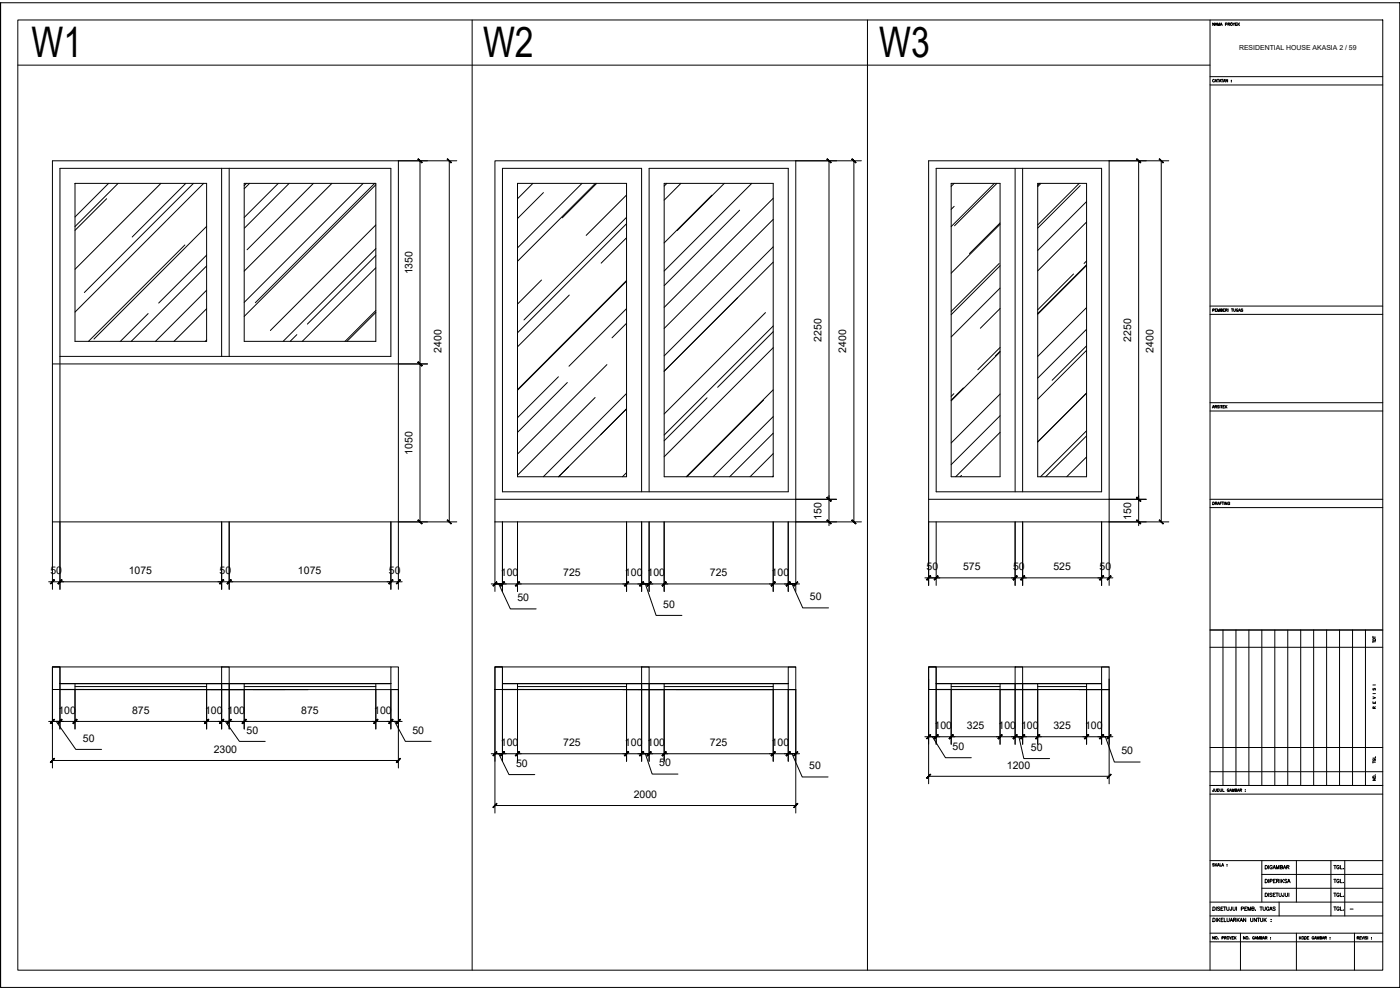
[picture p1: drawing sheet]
<svg xmlns="http://www.w3.org/2000/svg" width="420mm" height="297mm" viewBox="0 0 420 297" stroke-linecap="round" stroke-linejoin="round" font-family="sans-serif">
<!-- layer: XR-KOP A3_MOZART$0$KOP-A1$0$A-GRSKOP -->
<g fill="none" stroke="#000" stroke-width=".3">
<path d="M.2 .8h420v295.5h-420zM.2 .8v295.5M5.3 6h409.7v285.1h-409.7zM363.1 6v285.1M420.2 .8v295.5M363.1 25.5h51.9M363.1 23h51.9M363.1 91.8h51.9M363.1 94.3h51.9M363.1 120.8h51.9M363.1 123.3h51.9M363.1 149.8h51.9"/>
<path d="M363.1 152.3h51.9M363.1 189h51.9M363.1 194.2h51.9M367 189v46.7M370.9 189v46.7M374.8 189v46.7M378.7 189v46.7M382.6 189v46.7M386.5 189v46.7M390.4 189v46.7M394.3 189v46.7M398.1 189v46.7"/>
<path d="M402 189v46.7M405.9 189v46.7M409.8 189v46.7M363.1 224.3h51.9M363.1 231.5h51.9M363.1 235.7h51.9M363.1 238.3h51.9M363.1 258.2h51.9M378.7 258.2v12.5M389.1 258.2v12.5M399.4 258.2v16.6M403.6 258.2v16.6"/>
<path d="M363.1 280h51.9M363.1 274.8h51.9M363.1 270.7h51.9M372.3 280v11.1M378.7 266.5h36.3M378.7 262.4h36.3M383.9 270.7v4.1M389.1 280v11.1M406.5 280v11.1M363.1 282.6h51.9"/>
</g>
<!-- layer: XR-KOP A3_MOZART$0$KOP-A1$0$A-TXTKOP -->
<g fill="none" stroke="#000" stroke-width=".3">
<path d="M364.5 6.9v.8l-.5-.8v.8M364.6 7.7l.3-.8 .3 .8M364.8 7.4h.3M365.4 7.7v-.8l.3 .8 .3-.8v.8M366.2 7.7l.3-.8 .3 .8M366.3 7.4h.4M367.8 7.3l.4-.1v-.3h-.4v.8M368.5 7.2l.6-.2-.6-.1v.8M368.8 7.2l.3 .5M370 6.9l.3 .8M370.6 6.9l-.3 .3M370.8 7.2h.3"/>
<path d="M371.3 6.9h-.5v.8h.5M371.5 6.9v.8M371.7 7.2l.3 .5M372 6.9l-.5 .5M364.5 24a.29 .29 0 0 0-.4-.2 .29 .29 0 0 0-.2 .3v.2a.29 .29 0 0 0 .2 .3 .29 .29 0 0 0 .4-.2M364.6 24.6l.3-.8 .3 .8M364.7 24.3h.4M365.3 23.8h.5M365.5 23.8v.8M365.9 24.6l.3-.8 .3 .8M366 24.3h.4M366.5 23.8h.6"/>
<path d="M366.8 23.8v.8M367.1 24.6l.3-.8 .3 .8M367.2 24.3h.4M368.4 23.8v.8l-.5-.8v.8M369.5 24.1h.1M369.5 24.5h.1M364 93.1l.4-.1v-.3h-.4v.7M364.7 93h.3M365.2 92.7h-.5v.7h.5M365.4 93.4v-.7l.3 .7 .3-.7v.7M366.3 93l.5-.2-.5-.1v.7h.5l-.2-.4M367.1 93h.3"/>
<path d="M367.6 92.7h-.5v.7h.5M367.8 93l.5-.2-.5-.1v.7M368.1 93l.2 .4M368.6 92.7v.7M369.5 92.7h.6M369.8 92.7v.7M370.2 92.7v.5l.3 .2 .2-.1 .1-.6M371.6 92.9a.28 .28 0 0 0-.4-.2 .28 .28 0 0 0-.2 .3v.2a.28 .28 0 0 0 .3 .3 .28 .28 0 0 0 .3-.3h-.2M371.7 93.4l.3-.7 .3 .7M371.8 93.2h.4M373 92.8h-.5l.5 .4-.2 .2-.3-.1M363.8 122.4l.3-.7 .3 .7"/>
<path d="M364 122.2h.3M364.6 122l.5-.2-.5-.1v.7M364.9 122l.2 .4M365.9 121.8h-.5l.5 .4-.2 .2-.3-.1M366.1 121.7v.7M366.3 121.7h.5M366.6 121.7v.7M367 122h.3M367.5 121.7h-.5v.7h.5M367.7 121.7v.7M367.9 122l.3 .4M368.2 121.7l-.5 .5"/>
<path d="M364 150.6l.4 .1-.1 .7h-.3zM364.7 151h.5v-.3l-.5-.1v.8M365 151l.2 .4M365.4 151.4l.3-.8 .3 .8M365.5 151.2h.4M366.2 151h.3M366.6 150.6h-.4v.8M366.7 150.6h.5M367 150.6v.8M367.4 150.6v.8M368.2 150.6v.8l-.5-.8v.8M369.1 150.8a.29 .29 0 0 0-.4-.2 .29 .29 0 0 0-.2 .3 .32 .32 0 0 0 .1 .5 .32 .32 0 0 0 .4-.1l.1-.2h-.2"/>
<path d="M412 192.5h.8M412 190.9v.5M412 192.3v.5M412 191.2h.8M412.1 191.7l.5-.1 .2 .5h-.8zM412 210.6v.4h.8v-.4M412 209.1l.8 .3-.8 .3M412 208.1h.8M412 205.5h.8M412.1 206.6v.5l.5-.5 .2 .1-.1 .4M412.4 212.6l-.2-.5-.2 .5h.8M412.4 210.7v.3"/>
<path d="M412.8 212.1l-.4 .2M364.2 236.7v.7h-.2l-.1-.2M364.5 236.7l.1 .7 .2 .1 .2-.1 .1-.7M365.4 236.7l.4 .1-.1 .6-.3 .1zM366.1 236.7v.6l.3 .2 .2-.1v-.7M366.9 236.7v.8h.5M368.9 236.9a.28 .28 0 0 0-.4-.2 .28 .28 0 0 0-.2 .3 .32 .32 0 0 0 .1 .4 .32 .32 0 0 0 .4 0l-.1-.2M369 237.5l.3-.8 .3 .8M369.1 237.2h.4M369.8 237.5v-.8l.3 .8 .3-.8v.8M370.7 237.1l.4-.1 .1-.2-.5-.1v.8l.5-.1-.2-.3M371.3 237.5l.3-.8 .3 .8"/>
<path d="M371.5 237.2h.3M372.1 237.1l.5-.2-.5-.2v.8M372.4 237.1l.2 .4M373.7 237h.1M373.7 237.4h.1M412 233.7h.8l-.8 .5h.8M412 228.4v.5M412 228.7h.8M412.2 227.7a.28 .28 0 0 0-.2 .4 .28 .28 0 0 0 .3 .2 .32 .32 0 0 0 .4-.1 .32 .32 0 0 0 0-.4l-.2 .1M412.7 232.5h.1M412.8 227v.5h-.8M364.4 259.2h-.5l.5 .5-.2 .2-.3-.1"/>
<path d="M364.7 259.1v.8M364.9 259.4l.3 .5M365.2 259.1l-.5 .5M365.4 259.9l.3-.8 .3 .8M365.5 259.6h.3M366.1 259.1v.8h.5M366.6 259.9l.3-.8 .3 .8M366.8 259.6h.3M368.2 259.4h.1M368.2 259.8h.1M379.7 259.7h.3a.56 .56 0 0 1 .4 .5 .56 .56 0 0 1-.4 .5h-.3zM380.7 259.7v1"/>
<path d="M381.8 259.9a.38 .38 0 0 0-.4-.2 .38 .38 0 0 0-.3 .4v.2a.37 .37 0 0 0 .4 .4 .37 .37 0 0 0 .3-.4h-.2M400.3 259.7h.7M400.6 259.7v1M401.9 259.9a.38 .38 0 0 0-.4-.2 .38 .38 0 0 0-.3 .4v.2a.37 .37 0 0 0 .3 .4 .37 .37 0 0 0 .4-.4h-.2M402.3 259.7v1h.6M364 275.5h.3a.55 .55 0 0 1 .4 .5 .55 .55 0 0 1-.4 .5h-.3zM364 272.1h.3a.55 .55 0 0 1 .4 .5 .55 .55 0 0 1-.4 .6h-.3zM365 272.1v1.1M365 275.5v1M365.4 275.5v1M365.7 275.9l.4 .6M366.1 272.3l-.6-.1-.1 .3 .6 .3 .1 .2h-.7"/>
<path d="M366.1 275.5l-.7 .7M366.4 272.6h.4M366.5 276h.4M367.1 272.1h-.7v1.1h.7M367.1 275.5h-.6v1h.6M367.2 272.1h.7M367.4 275.5v1h.6M367.5 272.1v1.1M368.1 272.1v.8l.3 .3 .4-.2v-.9M368.2 275.5l.1 .9 .2 .1 .4-.1v-.9M369.2 276.5l.4-1 .4 1M369.3 276.2h.5"/>
<path d="M369.6 272.1v1h-.4l-.1-.3M370 272.1v.8l.3 .3 .4-.2v-.9M370.2 276l.6-.1 .1-.3-.7-.1v1M370.6 276l.3 .5M371.1 272.1v1.1M371.3 275.5v1M371.5 275.9l.4 .6M371.9 275.5l-.6 .7M372.1 276.5l.4-1 .4 1M372.3 276.2h.5M372.5 272.7l.6-.1 .1-.4-.7-.1v1.1M373.6 272.6h.4"/>
<path d="M373.9 275.5v1l-.7-1v1M374.2 272.1h-.6v1.1h.6M374.5 273.2v-1.1l.4 1.1 .4-1.1v1.1M375.3 275.5v.9l.3 .1 .3-.1 .1-.9M375.7 272.6h.6v-.4l-.6-.1v1.1l.6-.1-.2-.5M376.8 273.1h.1M377.1 275.5v1l-.7-1v1M377.3 275.5h.7M377.7 275.5v1M378.1 272.1h.7M378.3 275.5v.7l.3 .3 .3-.1 .1-.9M378.5 272.1v1.1"/>
<path d="M379.1 272.1v.8l.2 .3 .4-.2v-.9M379.3 275.5v1M379.6 275.9l.4 .6M379.7 263.8h.3a.56 .56 0 0 1 .4 .5 .56 .56 0 0 1-.4 .6h-.3zM379.7 268h.3a.56 .56 0 0 1 .4 .5 .56 .56 0 0 1-.4 .5h-.3zM380 275.5l-.7 .7M380.7 263.8v1.1M380.7 268v1M380.8 272.4a.38 .38 0 0 0-.4-.3 .38 .38 0 0 0-.3 .4v.3a.37 .37 0 0 0 .4 .4 .37 .37 0 0 0 .3-.4h-.2M381 273.2l.4-1.1 .4 1.1M381.1 264.4l.6-.1 .1-.4-.7-.1v1.1M381.2 272.8h.5"/>
<path d="M381.5 275.8h.1M381.5 276.4h.1M381.8 268.1l-.6-.1-.1 .3 .6 .3 .1 .3h-.7M382 260.7l.4-1 .4 1M382.1 268.5h.4M382.2 260.4h.5M382.2 264.3h.4M382.7 272.3l-.6-.1v.3l.6 .3v.2h-.7M382.8 268h-.7v1h.7M382.8 263.8h-.6v1.1h.6M382.9 268h.7M383.1 260.7v-1l.4 1 .3-1v1"/>
<path d="M383.1 264.3h.6l.1-.4-.7-.1v1.1M383.3 268v1M383.5 264.3l.3 .6M383.8 268v.7l.3 .3 .4-.1v-.9M384.1 263.8v1.1M384.2 260.2l.6-.1 .1-.3-.7-.1v1l.7-.1v-.2l-.2-.2M384.5 263.8v1.1M384.8 264.3l.4 .6M385.1 260.7l.4-1 .4 1M385.2 263.8l-.7 .7M385.3 260.4h.5M385.3 268v.9l-.3 .1-.2-.3"/>
<path d="M385.7 268v.7l.3 .3 .4-.1v-.9M386.2 260.2l.6-.1v-.3l-.6-.1v1M386.2 264l-.6-.1v.3l.5 .2 .1 .3h-.7M386.4 264.9l.4-1.1 .4 1.1M386.5 260.2l.4 .5M386.6 264.5h.5M386.8 268v1M400.3 263.8h.7M400.3 268h.7M400.3 272.1h.7M400.6 263.8v1.1M400.6 268v1"/>
<path d="M400.6 272.1v1M401.9 264.1a.38 .38 0 0 0-.4-.3 .38 .38 0 0 0-.3 .4 .43 .43 0 0 0 .1 .6 .43 .43 0 0 0 .6-.1v-.2h-.2M401.9 268.2a.38 .38 0 0 0-.4-.2 .38 .38 0 0 0-.3 .4 .43 .43 0 0 0 .1 .5 .43 .43 0 0 0 .6 0v-.3h-.2M401.9 272.4a.38 .38 0 0 0-.4-.3 .38 .38 0 0 0-.3 .4 .43 .43 0 0 0 .1 .6 .43 .43 0 0 0 .6-.1v-.2h-.2M402.3 263.8v1.1h.6M402.3 268v1h.6M402.3 272.1v1h.6M403.2 260.6h.1M403.2 264.7h.1M403.2 268.9h.1M403.2 273h.1M364.5 281v.8l-.5-.8v.8"/>
<path d="M365.6 281.7h.1M366.7 281.4h.5v-.3l-.5-.1v.8M367.5 281.4l.5-.2-.5-.2v.8M367.8 281.4l.2 .4M369 281l.3 .8M369.6 281l-.3 .4M369.8 281.4h.3M370.2 281h-.4v.8h.4M370.5 281v.8M370.6 281.3l.4 .5M371 281l-.5 .5M373.7 281v.8l-.5-.8v.8"/>
<path d="M374.8 281.7h.1M376.5 281.2a.29 .29 0 0 0-.4-.2 .29 .29 0 0 0-.2 .3 .32 .32 0 0 0 .1 .4 .32 .32 0 0 0 .4 0l.1-.2h-.2M376.6 281.8l.3-.8 .3 .8M376.7 281.5h.4M377.4 281.8v-.8l.3 .8 .3-.8v.8M378.3 281.4l.4-.1 .1-.2-.5-.1v.8l.5-.1-.2-.3M378.9 281.8l.3-.8 .3 .8M379.1 281.5h.3M379.7 281.4l.5-.2-.5-.2v.8M380 281.4l.2 .4M381.3 281.3h.1M381.3 281.7h.1"/>
<path d="M390 281v.8M390.1 281.3l.4 .5M390.5 281l-.5 .5M391.5 281l.5 .2-.1 .6h-.4zM392.3 281.4h.3M392.8 281h-.5v.8h.5M394.3 281.2a.29 .29 0 0 0-.3-.2 .29 .29 0 0 0-.2 .3 .32 .32 0 0 0 .1 .4 .32 .32 0 0 0 .4 0v-.2h-.2M394.5 281.8l.3-.8 .3 .8M394.6 281.5h.3M395.2 281.8v-.8l.3 .8 .3-.8v.8M396.1 281.4l.5-.1v-.2l-.5-.1v.8l.5-.1-.1-.3M396.8 281.8l.3-.8 .3 .8"/>
<path d="M396.9 281.5h.4M397.6 281.4l.4-.1 .1-.2-.5-.1v.8M397.8 281.4l.3 .4M399.2 281.3h.1M399.2 281.7h.1M407.3 281.4l.4-.1 .1-.2-.5-.1v.8M407.6 281.4l.2 .4M408.1 281.4h.3M408.5 281h-.4v.8h.4M408.7 281l.3 .8 .3-.8M409.4 281v.8M410.2 281.1h-.5l.5 .5-.2 .2-.3-.1"/>
<path d="M410.5 281v.8M411.6 281.3h.1M411.6 281.7h.1"/>
<circle cx="369.6" cy="7.2" r=".36"/>
<circle cx="412.4" cy="233.1" r=".36"/>
<circle cx="365" cy="281.4" r=".36"/>
<circle cx="368.5" cy="281.4" r=".36"/>
<circle cx="374.2" cy="281.4" r=".36"/>
<circle cx="391" cy="281.4" r=".36"/>
</g>
<!-- layer: 0 -->
<g fill="none" stroke="#000" stroke-width=".3">
<path d="M5.3 19.5h357.8M141.7 6v285.1M260.3 6v285.1M22.5 55h39.5v47.4h-39.5zM22.6 55l-.1 .1M32 59.6l-9.5 9.5M32.6 55l-10.1 10.1M35.5 55l-13 13M48.3 55l-25.8 25.8M55.8 55l-16.1 16.1M58.1 55l-32.8 32.8M61.1 55l-38.6 38.6"/>
<path d="M66.5 50.5v56.4M68.8 50.5v56.4M73.3 55h39.5v47.4h-39.5zM74 55l-.7 .7M74.9 55l-1.6 1.6M83.5 55l-10.2 10.3M86.8 55l-13.4 13.4M94.1 55l-20 19.9M99.6 55l-26.3 26.3M109 55l-35.7 35.7M112.4 55l-35.8 35.8M112.8 55.4l-39.5 39.5"/>
<path d="M119.6 48.2v128.6M126 48.2v108.4M134.8 48.2v108.4M137.1 48.2h-121.4v128.6M155.3 55h32.7v88h-32.7zM159.9 55l-4.6 4.6M163.1 57.8l-7.8 7.8M174.7 55l-19.4 19.4M178.7 55l-23.4 23.4M179.1 55l-10.4 10.4M188 58.5l-12.1 12.1M199.3 55h32.8v88h-32.8z"/>
<path d="M200.1 55l-.8 .8M204.4 55l-5.1 5.1M213.6 58.6l-14.3 14.3M217.4 55l-14.2 14.2M225.6 55l-26.3 26.3M232.1 59.5l-32.8 32.7M238.8 48.2h-90.3v108.4M238.8 48.2h19.7M238.8 48.2v129.3M248.8 48.2v101.6M256.3 48.2v108.4M281 50.5h49.6v97.1h-49.6z"/>
<path d="M285.5 55h14.6v88h-14.6zM286.4 55l-.9 .9M298.4 55l-12.9 13M299.2 55l-12.7 12.8M304.7 50.5v97.1M306.9 50.5v97.1M311.4 55h14.7v88h-14.7zM312 55l-.6 .6M312.4 55l-1 1M323.9 55l-12.5 12.5M324.2 55.7l-12.8 12.7M332.9 48.2v127.4"/>
<path d="M341.7 48.2v101.6M348.5 48.2v108.4M350.8 48.2h-72.1v108.4h72.1M55.5 73.5l-28.9 28.9M62 67.9l-33.8 33.8M62 76.5l-14.4 14.4M62 79.8l-22.6 22.6M112.8 74.6l-27.8 27.8M112.8 76.7l-20.6 20.5M112.8 67.5l-31.7 31.7M188 65.2l-30.8 30.8M188 67.1l-32.7 32.8"/>
<path d="M188 71.3l-7.6 7.7M222 63.1l-22.7 22.6M232.1 78.7l-32.8 32.7M232.1 74.1l-32.8 32.7M232.1 65.8l-32.8 32.7M286.4 61.9l-.9 .9M299.9 79.1l-14.4 14.3M300.1 67.3l-14.6 14.7M300.1 66.9l-9.1 9.2M300.1 79.7l-14.6 14.7M326.1 60.5l-14.7 14.7M326.1 79.6l-14.7 14.7"/>
<path d="M326.1 78.3l-.8 .8M326.1 66.6l-14.7 14.7M326.1 79.4l-14.7 14.7M44.5 94.1l-8.4 8.3M62 87.1l-15.3 15.3M62 92.6l-9.8 9.8M112.8 93.7l-8.7 8.7M112.8 80.3l-22.1 22.1M112.8 93.2l-9.3 9.2M162.5 84l-7.2 7.2M170.8 88.5l-15.5 15.6M188 84.4l-32.7 32.7"/>
<path d="M188 92.6l-17.2 17.3M188 84.2l-32.7 32.7M188 97l-4.3 4.4M229.7 93.8l-30.4 30.4M232.1 97.8l-32.8 32.7M232.1 99.5l-16.7 16.7M300.1 86.4l-14.6 14.7M300.1 92.6l-5.9 5.9M322.2 82.2l-10.8 10.8M326.1 98.8l-14.7 14.7M326.1 92.3l-14.7 14.7M15.7 109.2h112.6"/>
<path d="M18 106.9h99.3v-56.4h-99.3v126.3M62 102l-.4 .4M89.1 100.4l-2 2M167.6 113l-12.3 12.3M170.3 114.8l-15 14.9M178.6 119.3l-23.3 23.3M182.1 109.4l-26.8 26.8M188 118.1l-24.9 24.9M212.2 119.4l-12.9 12.9M232.1 117l-26.1 26M232.1 104.3l-32.8 32.7M286.3 118.1l-.8 .8"/>
<path d="M289.1 116.4l-3.6 3.7M300.1 105.6l-14.6 14.7M300.1 104.3l-6.6 6.6M300.1 105.4l-1.4 1.4M300.1 118.2l-14.6 14.7M326.1 117.9l-14.7 14.7M326.1 103.8l-10.3 10.3M326.1 105.1l-14.7 14.7M188 122.7l-20.3 20.3M229.2 120l-23 23M232.1 136.1l-7 6.9M232.1 125l-18.1 18"/>
<path d="M232.1 130l-13.1 13M300.1 124.7l-14.6 14.7M300.1 129.7l-13.3 13.3M326.1 137.1l-6 5.9M326.1 129.2l-13.8 13.8M326.1 130.8l-12.3 12.2M15.7 156.6h121.4M66.5 156.6v20.2M68.8 156.6v20.2M117.3 156.6v20.2M148.5 156.6h110M148.5 149.8h102.6"/>
<path d="M148.5 156.6v20.9M150.8 156.6v20.9M155.3 156.6v20.9M188 141.8l-1.2 1.2M188 156.6v20.9M192.6 147.6v-97.1h-41.8v97.1h85.8v-97.1h-41.8v97.1M192.6 156.6v20.9M194.8 156.6v20.9M199.3 156.6v20.9M232.1 142.8l-.3 .2M232.1 156.6v20.9M236.6 156.6v20.9"/>
<path d="M248.8 148.7v9M278.7 149.8h65.3M278.7 156.6v19M281 156.6v19M288.6 142.6l-.4 .4M304.7 156.6v19M306.9 156.6v19M330.6 156.6v19M341.7 148.7v9M14.6 174.6h4.5M18 174.6h48.5M65.4 174.6h4.5"/>
<path d="M68.8 174.6h48.5M116.2 174.6h4.5M147.4 175.2h1.1M148.5 175.2h2.3h-2.3M150.8 175.2h1.1M155.3 175.2h32.7M156.4 175.2h-6.7l3.5 7.5h7.7M186.9 175.2h6.8M191.4 175.2h1.2M192.6 175.2h2.2h-2.2M193.7 175.2l3.2 9.4h7.7M193.7 175.2h6.7"/>
<path d="M194.8 175.2h1.1M199.3 175.2h32.8M230.9 175.2h6.8l3.2 7.2h7.8M235.4 175.2h1.2M236.6 175.2h2.2h-2.2M238.8 175.2h1.1M277.6 173.4h4.5M278.7 173.4h26M303.5 173.4h4.5M306.9 173.4h23.7M329.5 173.4h4.5M14.6 216.5h1.1"/>
<path d="M15.7 216.5h2.3h-2.3M15.7 206.9v23.5M18 206.9v11.8M18 206.9h67.7M18 216.5h1.1M22.5 206.9v11.8M22.5 216.5h39.5M23.6 216.5h-6.7l5.8 8.3h7.8M60.9 216.5h6.7M62 205.1h4.5v1.8h-4.5zM62 206.9v11.8M65.4 216.5h1.1"/>
<path d="M66.5 200.1h2.3v6.8h-2.3zM66.5 216.5h2.3h-2.3M66.5 206.9v11.8M67.6 216.5l4.3 5.9h7.7M67.6 216.5h6.8M68.8 205.1h4.5v1.8h-4.5zM68.8 206.9v11.8M68.8 216.5h1.1M73.3 206.9v11.8M73.3 216.5h39.5M111.7 216.5h6.7l3.3 5.9h7.7M112.8 206.9v11.8"/>
<path d="M116.2 216.5h1.1M117.3 216.5h2.3h-2.3M117.3 206.9v11.8M119.6 206.9v23.5M119.6 216.5h1.1M148.5 206.9v37M150.8 206.9h81.3v21.5M150.8 206.9v21.5M155.3 206.9v21.5M188 205.1h4.6v1.8h-4.6zM188 206.9v21.5M192.6 200.1h2.2v6.8h-2.2z"/>
<path d="M192.6 206.9v21.5M194.8 205.1h4.5v1.8h-4.5zM194.8 206.9v21.5M199.3 206.9v21.5M236.6 206.9v21.5M238.8 206.9v37M278.7 203.7v31.5M285.5 206.9v16.4M300.1 205.1h4.6v1.8h-4.6zM300.1 206.9v16.4M304.7 200.1h2.2v6.8h-2.2zM304.7 206.9v16.4"/>
<path d="M306.9 205.1h4.5v1.8h-4.5zM306.9 206.9v16.4M311.4 206.9v16.4M326.1 205.1h4.5v1.8h-4.5zM326.1 206.9v16.4M330.6 206.9v16.4M332.9 206.9h-51.9v16.4M332.9 203.7v31.5M15.7 228.2h103.9M147.4 226.2h1.1M148.5 226.2h2.3h-2.3M150.8 226.2h1.1"/>
<path d="M155.3 226.2h32.7M156.4 226.2h-6.7l3 6.2h7.8M186.9 226.2h6.8M191.4 226.2h1.2M192.6 226.2h2.2h-2.2M193.7 226.2l2 6h7.8M193.7 226.2h6.7M194.8 226.2h1.1M199.3 226.2h32.8M230.9 226.2h6.8l3.1 6.9h7.7M235.4 226.2h1.2M236.6 226.2h2.2h-2.2"/>
<path d="M238.8 226.2h1.1M277.6 221.1h1.1M278.7 221.1h2.3h-2.3M278.7 232.9h54.2M281 221.1h1.1M285.5 221.1h14.6M286.6 221.1h-6.8l3.9 6.2h7.8M299 221.1h6.8M303.5 221.1h1.2M304.7 221.1h2.2h-2.2M305.8 221.1l1.5 6.5h7.7M305.8 221.1h6.7"/>
<path d="M306.9 221.1h1.1M311.4 221.1h14.7M325 221.1h6.7l2.7 7.5h7.8M329.5 221.1h1.1M330.6 221.1h2.3h-2.3M332.9 221.1h1.1M148.5 241.7h90.3"/>
</g>
<!-- layer: DOOR OPENING -->
<g fill="none" stroke="#000" stroke-width=".3">
<path d="M15.7 200.1h2.3v6.8h-2.3zM15.7 200.1h101.6M18 205.1h99.3M18 206.9h101.6M22.5 205.1v1.8M22.5 206h39.5M73.3 206h39.5M112.8 205.1v1.8M117.3 200.1h2.3v6.8h-2.3zM148.5 200.1h2.3v6.8h-2.3zM148.5 200.1h90.3M150.8 205.1h85.8"/>
<path d="M150.8 206.9h88M155.3 206h32.7M155.3 205.1v1.8M199.3 206h32.8M232.1 205.1v1.8M236.6 200.1h2.2v6.8h-2.2zM278.7 200.1h2.3v6.8h-2.3zM278.7 200.1h54.2M281 205.1h49.6M281 206.9h51.9M285.5 206h14.6M285.5 205.1v1.8"/>
<path d="M311.4 206h14.7M330.6 200.1h2.3v6.8h-2.3z"/>
</g>
<!-- layer: 0 -->
<g fill="#000" stroke="#000" stroke-width=".3">
<path d="M125.4 47.7l1.2 1.2 .1-.1zM125.4 47.7l.1-.1 1.2 1.2z"/>
<path d="M134.2 47.7l1.1 1.2 .2-.1zM134.2 47.7l.1-.1 1.2 1.2z"/>
<path d="M248.2 47.7l1.1 1.2 .1-.1zM248.2 47.7l.1-.1 1.1 1.2z"/>
<path d="M255.6 47.7l1.2 1.2 .1-.1zM255.6 47.7l.2-.1 1.1 1.2z"/>
<path d="M341.1 47.7l1.1 1.2 .1-.1zM341.1 47.7l.1-.1 1.1 1.2z"/>
<path d="M347.9 47.7l1.1 1.2 .1-.1zM347.9 47.7l.1-.1 1.1 1.2z"/>
<path d="M125.5 108.6l-.1 .1 1.3 1zM125.4 108.7l1.3 1-.1 .1z"/>
<path d="M125.4 108.7l1.2 1.1 .1-.1zM125.4 108.7l.1-.1 1.2 1.1z"/>
<path d="M125.4 156.1l1.3 1-1.2-1.1zM125.4 156.1l1.3 1-.1 .1z"/>
<path d="M134.3 156l-.1 .1 1.3 1zM134.2 156.1l1.3 1-.2 .1z"/>
<path d="M248.3 149.2l-.1 .1 1.2 1zM248.2 149.3l1.2 1-.1 .1z"/>
<path d="M248.3 149.2l-.1 .1 1.2 1zM248.2 149.3l1.2 1-.1 .1z"/>
<path d="M248.2 156.1l1.1 1.1 .1-.1zM248.2 156.1l.1-.1 1.1 1.1z"/>
<path d="M255.6 156.1l1.3 1-1.1-1.1zM255.6 156.1l1.3 1-.1 .1z"/>
<path d="M341.2 149.2l-.1 .1 1.2 1zM341.1 149.3l1.2 1-.1 .1z"/>
<path d="M341.2 149.2l-.1 .1 1.2 1zM341.1 149.3l1.2 1-.1 .1z"/>
<path d="M341.1 156.1l1.1 1.1 .1-.1zM341.1 156.1l.1-.1 1.1 1.1z"/>
<path d="M347.9 156.1l1.2 1-1.1-1.1zM347.9 156.1l1.2 1-.1 .1z"/>
<path d="M16.2 173.9l-1.1 1.2 .1 .1zM16.2 173.9l.2 .2-1.2 1.1z"/>
<path d="M18.5 173.9l-1 1.3 1.1-1.1zM18.5 173.9l-1 1.3-.1-.1z"/>
<path d="M18.5 173.9l-1 1.3 1.1-1.1zM18.5 173.9l-1 1.3-.1-.1z"/>
<path d="M65.9 175.1l.1 .1 1-1.3zM67 173.9l.1 .2-1.1 1.1z"/>
<path d="M65.9 175.1l.1 .1 1-1.3zM67 173.9l.1 .2-1.1 1.1z"/>
<path d="M69.3 173.9l-1 1.3 1.1-1.1zM69.3 173.9l-1 1.3-.1-.1z"/>
<path d="M69.3 173.9l-1 1.3 1.1-1.1zM69.3 173.9l-1 1.3-.1-.1z"/>
<path d="M117.8 173.9l-1.1 1.2 .1 .1zM117.8 173.9l.1 .2-1.1 1.1z"/>
<path d="M117.8 173.9l-1.1 1.2 .1 .1zM117.8 173.9l.1 .2-1.1 1.1z"/>
<path d="M120.1 173.9l-1 1.3 1.1-1.1zM118.9 175.1l1.2-1.2-1 1.3z"/>
<path d="M147.9 175.7l.1 .1 1-1.2zM149 174.6l.2 .1-1.2 1.1z"/>
<path d="M150.2 175.7l.1 .1 1-1.2zM151.3 174.6l.1 .1-1.1 1.1z"/>
<path d="M151.3 174.6l-1 1.2 1.1-1.1zM150.2 175.7l1.1-1.1-1 1.2z"/>
<path d="M155.8 174.6l-1 1.2 1.1-1.1zM154.7 175.7l1.1-1.1-1 1.2z"/>
<path d="M155.8 174.6l-1 1.2 1.1-1.1zM154.7 175.7l1.1-1.1-1 1.2z"/>
<path d="M187.4 175.7l.1 .1 1-1.2zM188.5 174.6l.2 .1-1.2 1.1z"/>
<path d="M187.4 175.7l.1 .1 1-1.2zM188.5 174.6l.2 .1-1.2 1.1z"/>
<path d="M191.9 175.7l.1 .1 1.1-1.2zM193.1 174.6l.1 .1-1.2 1.1z"/>
<path d="M193.1 174.6l-1.1 1.2 1.2-1.1zM193.1 174.6l-1.1 1.2-.1-.1z"/>
<path d="M194.2 175.7l.1 .1 1-1.2zM195.3 174.6l.1 .1-1.1 1.1z"/>
<path d="M195.3 174.6l-1 1.2 1.1-1.1zM194.2 175.7l1.1-1.1-1 1.2z"/>
<path d="M199.8 174.6l-1 1.2 1.2-1.1zM199.8 174.6l-1 1.2-.1-.1z"/>
<path d="M199.8 174.6l-1 1.2 1.2-1.1zM199.8 174.6l-1 1.2-.1-.1z"/>
<path d="M231.4 175.7l.1 .1 1.1-1.2zM232.6 174.6l.1 .1-1.2 1.1z"/>
<path d="M231.4 175.7l.1 .1 1.1-1.2zM232.6 174.6l.1 .1-1.2 1.1z"/>
<path d="M235.9 175.7l.2 .1 1-1.2zM237.1 174.6l.1 .1-1.1 1.1z"/>
<path d="M237.1 174.6l-1 1.2 1.1-1.1zM235.9 175.7l1.2-1.1-1 1.2z"/>
<path d="M239.3 174.6l-1 1.2 1.1-1.1zM239.3 174.6l-1 1.2-.1-.1z"/>
<path d="M279.2 172.8l-1.1 1.1 .1 .1zM279.2 172.8l.1 .1-1.1 1.1z"/>
<path d="M279.2 172.8l-1 1.2 1.1-1.1zM279.2 172.8l-1 1.2-.1-.1z"/>
<path d="M281.5 172.8l-1.1 1.2 1.2-1.1zM281.5 172.8l-1.1 1.2-.1-.1z"/>
<path d="M304 173.9l.1 .1 1.1-1.2zM305.2 172.8l.1 .1-1.2 1.1z"/>
<path d="M304 173.9l.1 .1 1.1-1.2zM305.2 172.8l.1 .1-1.2 1.1z"/>
<path d="M307.4 172.8l-1 1.2 1.1-1.1zM307.4 172.8l-1 1.2-.1-.1z"/>
<path d="M307.4 172.8l-1 1.2 1.1-1.1zM307.4 172.8l-1 1.2-.1-.1z"/>
<path d="M331.1 172.8l-1.1 1.1 .1 .1zM331.1 172.8l.1 .1-1.1 1.1z"/>
<path d="M331.1 172.8l-1.1 1.1 .1 .1zM331.1 172.8l.1 .1-1.1 1.1z"/>
<path d="M333.4 172.8l-1 1.2 1.1-1.1zM333.4 172.8l-1 1.2-.2-.1z"/>
<path d="M15.1 217l.1 .1 1-1.3zM16.2 215.8l.2 .2-1.2 1.1z"/>
<path d="M17.4 217l.1 .1 1-1.3zM18.5 215.8l.1 .2-1.1 1.1z"/>
<path d="M18.5 215.8l-1 1.3 1.1-1.1zM18.5 215.8l-1 1.3-.1-.1z"/>
<path d="M23 215.8l-1 1.3 1.1-1.1zM23 215.8l-1 1.3-.1-.1z"/>
<path d="M23 215.8l-1 1.3 1.1-1.1zM23 215.8l-1 1.3-.1-.1z"/>
<path d="M62.5 215.8l-1.1 1.2 .1 .1zM62.5 215.8l.1 .2-1.1 1.1z"/>
<path d="M62.5 215.8l-1.1 1.2 .1 .1zM62.5 215.8l.1 .2-1.1 1.1z"/>
<path d="M65.9 217l.1 .1 1-1.3zM67 215.8l.1 .2-1.1 1.1z"/>
<path d="M67 215.8l-1 1.3 1.1-1.1zM65.9 217l1.1-1.2-1 1.3z"/>
<path d="M69.3 215.8l-1.1 1.2 .1 .1zM69.3 215.8l.1 .2-1.1 1.1z"/>
<path d="M69.3 215.8l-1 1.3 1.1-1.1zM69.3 215.8l-1 1.3-.1-.1z"/>
<path d="M73.8 215.8l-1 1.3 1.1-1.1zM73.8 215.8l-1 1.3-.1-.1z"/>
<path d="M73.8 215.8l-1 1.3 1.1-1.1zM73.8 215.8l-1 1.3-.1-.1z"/>
<path d="M112.2 217l.1 .1 1-1.3zM113.3 215.8l.1 .2-1.1 1.1z"/>
<path d="M112.2 217l.1 .1 1-1.3zM113.3 215.8l.1 .2-1.1 1.1z"/>
<path d="M117.8 215.8l-1.1 1.2 .1 .1zM117.8 215.8l.1 .2-1.1 1.1z"/>
<path d="M117.8 215.8l-1 1.3 1.1-1.1zM117.8 215.8l-1 1.3-.1-.1z"/>
<path d="M120.1 215.8l-1 1.3 1.1-1.1zM118.9 217l1.2-1.2-1 1.3z"/>
<path d="M16.2 227.5l-1 1.3 1.2-1.1zM16.2 227.5l-1 1.3-.1-.1z"/>
<path d="M118.9 228.7l.2 .1 1-1.3zM120.1 227.5l.1 .2-1.1 1.1z"/>
<path d="M149 225.5l-1.1 1.2 .1 .1zM149 225.5l.2 .2-1.2 1.1z"/>
<path d="M150.2 226.7l.1 .1 1-1.3zM151.3 225.5l.1 .2-1.1 1.1z"/>
<path d="M151.3 225.5l-1 1.3 1.1-1.1zM151.3 225.5l-1 1.3-.1-.1z"/>
<path d="M155.8 225.5l-1 1.3 1.1-1.1zM155.8 225.5l-1 1.3-.1-.1z"/>
<path d="M155.8 225.5l-1 1.3 1.1-1.1zM155.8 225.5l-1 1.3-.1-.1z"/>
<path d="M188.5 225.5l-1.1 1.2 .1 .1zM188.5 225.5l.2 .2-1.2 1.1z"/>
<path d="M188.5 225.5l-1.1 1.2 .1 .1zM188.5 225.5l.2 .2-1.2 1.1z"/>
<path d="M193.1 225.5l-1.2 1.2 .1 .1zM193.1 225.5l.1 .2-1.2 1.1z"/>
<path d="M193.1 225.5l-1.1 1.3 1.2-1.1zM193.1 225.5l-1.1 1.3-.1-.1z"/>
<path d="M195.3 225.5l-1.1 1.2 .1 .1zM195.3 225.5l.1 .2-1.1 1.1z"/>
<path d="M195.3 225.5l-1 1.3 1.1-1.1zM195.3 225.5l-1 1.3-.1-.1z"/>
<path d="M199.8 225.5l-1 1.3 1.2-1.1zM199.8 225.5l-1 1.3-.1-.1z"/>
<path d="M199.8 225.5l-1 1.3 1.2-1.1zM199.8 225.5l-1 1.3-.1-.1z"/>
<path d="M231.4 226.7l.1 .1 1.1-1.3zM232.6 225.5l.1 .2-1.2 1.1z"/>
<path d="M231.4 226.7l.1 .1 1.1-1.3zM232.6 225.5l.1 .2-1.2 1.1z"/>
<path d="M237.1 225.5l-1.2 1.2 .2 .1zM237.1 225.5l.1 .2-1.1 1.1z"/>
<path d="M237.1 225.5l-1 1.3 1.1-1.1zM237.1 225.5l-1 1.3-.2-.1z"/>
<path d="M239.3 225.5l-1 1.3 1.1-1.1zM239.3 225.5l-1 1.3-.1-.1z"/>
<path d="M279.2 220.4l-1.1 1.2 .1 .1zM279.2 220.4l.1 .1-1.1 1.2z"/>
<path d="M279.2 232.3l-1 1.2 1.1-1.1zM278.1 233.4l1.1-1.1-1 1.2z"/>
<path d="M281.5 220.4l-1.2 1.2 .1 .1zM281.5 220.4l.1 .1-1.2 1.2z"/>
<path d="M281.5 220.4l-1.1 1.3 1.2-1.2zM281.5 220.4l-1.1 1.3-.1-.1z"/>
<path d="M286 220.4l-1 1.3 1.1-1.2zM286 220.4l-1 1.3-.2-.1z"/>
<path d="M286 220.4l-1 1.3 1.1-1.2zM286 220.4l-1 1.3-.2-.1z"/>
<path d="M299.5 221.6l.1 .1 1-1.3zM300.6 220.4l.2 .1-1.2 1.2z"/>
<path d="M299.5 221.6l.1 .1 1-1.3zM300.6 220.4l.2 .1-1.2 1.2z"/>
<path d="M304 221.6l.1 .1 1.1-1.3zM305.2 220.4l.1 .1-1.2 1.2z"/>
<path d="M305.2 220.4l-1.1 1.3 1.2-1.2zM305.2 220.4l-1.1 1.3-.1-.1z"/>
<path d="M307.4 220.4l-1.1 1.2 .1 .1zM307.4 220.4l.1 .1-1.1 1.2z"/>
<path d="M307.4 220.4l-1 1.3 1.1-1.2zM307.4 220.4l-1 1.3-.1-.1z"/>
<path d="M311.9 220.4l-1 1.3 1.1-1.2zM311.9 220.4l-1 1.3-.1-.1z"/>
<path d="M311.9 220.4l-1 1.3 1.1-1.2zM311.9 220.4l-1 1.3-.1-.1z"/>
<path d="M325.5 221.6l.1 .1 1-1.3zM326.6 220.4l.1 .1-1.1 1.2z"/>
<path d="M325.5 221.6l.1 .1 1-1.3zM326.6 220.4l.1 .1-1.1 1.2z"/>
<path d="M330 221.6l.1 .1 1-1.3zM331.1 220.4l.1 .1-1.1 1.2z"/>
<path d="M331.1 220.4l-1 1.3 1.1-1.2zM331.1 220.4l-1 1.3-.1-.1z"/>
<path d="M332.2 233.4l.2 .1 1-1.2zM333.4 232.3l.1 .1-1.1 1.1z"/>
<path d="M333.4 220.4l-1 1.3 1.1-1.2zM333.4 220.4l-1 1.3-.2-.1z"/>
<path d="M149 241.1l-1 1.2 1.2-1.1zM149 241.1l-1 1.2-.1-.1z"/>
<path d="M239.3 241.1l-1.1 1.1 .1 .1zM239.3 241.1l.1 .1-1.1 1.1z"/>
</g>
<g font-size="12.7">
<text x="9.5" y="17.1">W1</text>
<text x="145" y="17.1">W2</text>
<text x="263.9" y="17">W3</text>
</g>
<g font-size="3.2">
<text x="123.8" y="82.3" transform="rotate(-90 123.8 82.3)">1350</text>
<text x="132.5" y="105.9" transform="rotate(-90 132.5 105.9)">2400</text>
<text x="246.5" y="102.5" transform="rotate(-90 246.5 102.5)">2250</text>
<text x="254" y="105.9" transform="rotate(-90 254 105.9)">2400</text>
<text x="339.4" y="102.5" transform="rotate(-90 339.4 102.5)">2250</text>
<text x="346.2" y="105.9" transform="rotate(-90 346.2 105.9)">2400</text>
<text x="123.8" y="136.5" transform="rotate(-90 123.8 136.5)">1050</text>
<text x="246.5" y="155.9" transform="rotate(-90 246.5 155.9)">150</text>
<text x="339.4" y="155.9" transform="rotate(-90 339.4 155.9)">150</text>
<text x="15.1" y="172.3">50</text>
<text x="38.6" y="172.3">1075</text>
<text x="65.9" y="172.3">50</text>
<text x="89.4" y="172.3">1075</text>
<text x="116.7" y="172.3">50</text>
<text x="150.3" y="172.9">100</text>
<text x="169" y="172.9">725</text>
<text x="187.6" y="172.9">100</text>
<text x="194.3" y="172.9">100</text>
<text x="213" y="172.9">725</text>
<text x="231.6" y="172.9">100</text>
<text x="278.1" y="171.1">50</text>
<text x="289" y="171.1">575</text>
<text x="304" y="171.1">50</text>
<text x="316.1" y="171.1">525</text>
<text x="330" y="171.1">50</text>
<text x="155.3" y="180.4">50</text>
<text x="199" y="182.3">50</text>
<text x="243" y="180.1">50</text>
<text x="17.5" y="214.2">100</text>
<text x="39.6" y="214.2">875</text>
<text x="61.5" y="214.2">100</text>
<text x="68.3" y="214.2">100</text>
<text x="90.4" y="214.2">875</text>
<text x="112.3" y="214.2">100</text>
<text x="74" y="220.2">50</text>
<text x="123.8" y="220.1">50</text>
<text x="280.5" y="218.8">100</text>
<text x="290.2" y="218.8">325</text>
<text x="299.7" y="218.8">100</text>
<text x="306.4" y="218.8">100</text>
<text x="316.1" y="218.8">325</text>
<text x="325.6" y="218.8">100</text>
<text x="24.9" y="222.6">50</text>
<text x="64.2" y="225.9">2300</text>
<text x="150.3" y="223.9">100</text>
<text x="169" y="223.9">725</text>
<text x="187.6" y="223.9">100</text>
<text x="194.3" y="223.9">100</text>
<text x="213" y="223.9">725</text>
<text x="231.6" y="223.9">100</text>
<text x="285.9" y="225">50</text>
<text x="309.4" y="225.3">50</text>
<text x="336.6" y="226.3">50</text>
<text x="154.9" y="230.1">50</text>
<text x="197.8" y="229.9">50</text>
<text x="242.9" y="230.8">50</text>
<text x="302.2" y="230.6">1200</text>
<text x="190.2" y="239.4">2000</text>
</g>
<text font-size="2.6" x="404.3" y="274.1">-</text>
<text font-size="2.1" x="371.9" y="14.9">RESIDENTIAL HOUSE AKASIA 2 / 59</text>
</svg>
